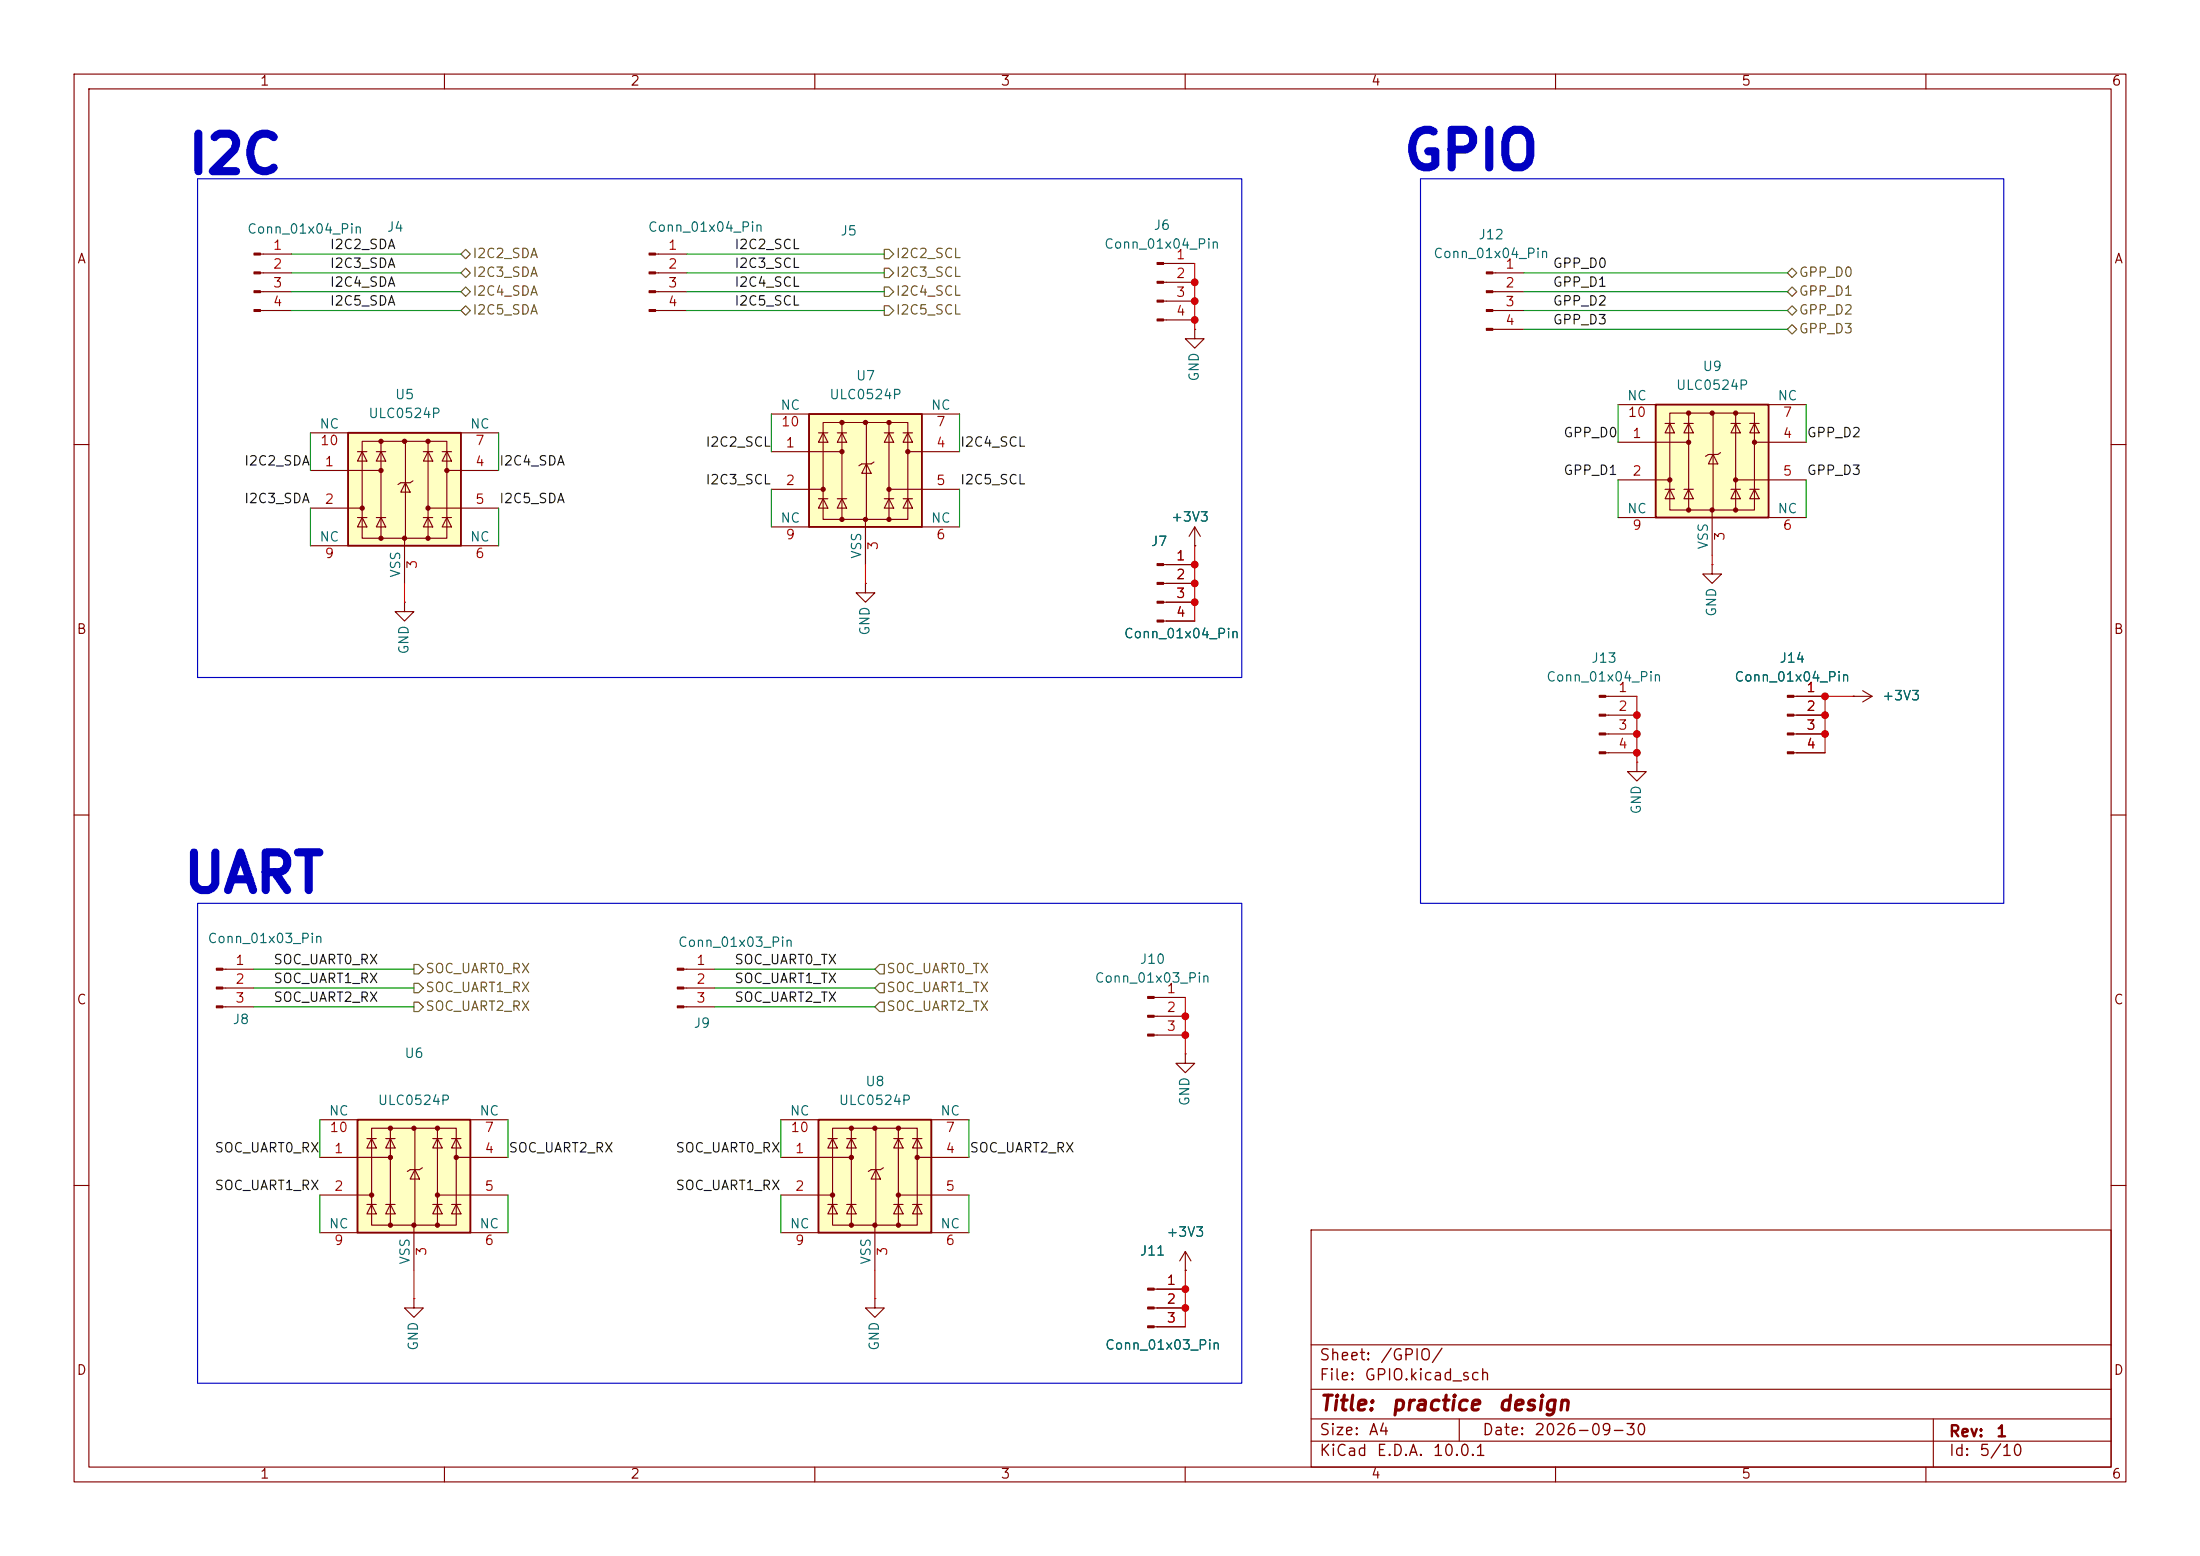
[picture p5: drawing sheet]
<svg xmlns="http://www.w3.org/2000/svg" width="297mm" height="210mm" viewBox="0 0 297 210" stroke-linecap="round" stroke-linejoin="round" font-family="sans-serif">
<g fill="none" stroke="#840000" stroke-width=".15">
<path d="M10 10h277v190h-277zM12 12h273v186h-273zM60 10v2M110 10v2M160 10v2M210 10v2M260 10v2M35.2 34.3h4.2M35.2 36.8h4.2M35.2 39.4h4.2M35.2 41.9h4.2M10 60h2"/>
<path d="M285 60h2M54.6 81.3v1.3h1.3l-1.3 1.2-1.3-1.2h1.3M54.6 81.3h.1M242.2 94h4.2M242.2 96.5h4.2M242.2 99.1h4.2M10 110h2M242.2 101.6h4.2M285 110h2M160 142.2v1.3h1.3l-1.3 1.3-1.3-1.3h1.3M160 142.2h.1M10 160h2"/>
<path d="M177 166h108v32h-108zM285 160h2M60 198v2M110 198v2M160 198v2M177 194.5h108M177 191.5h108M177 187.5h108M177 181.5h108M197 191.5v3M210 198v2M260 198v2"/>
<path d="M261 191.5v6.5"/>
</g>
<g fill="#840000" stroke="#840000" stroke-width=".15">
<path d="M34.3 34.2h.9v.2h-.9z"/>
<path d="M34.3 36.7h.9v.3h-.9z"/>
<path d="M34.3 39.2h.9v.3h-.9z"/>
<path d="M34.3 41.8h.9v.2h-.9z"/>
<path d="M241.3 93.9h.9v.2h-.9z"/>
<path d="M241.3 96.4h.9v.2h-.9z"/>
<path d="M241.3 98.9h.9v.3h-.9z"/>
<path d="M241.3 101.5h.9v.2h-.9z"/>
</g>
<path d="M47 58.4h15.2v15.3h-15.2z" fill="#ffffc2"/>
<g fill="none" stroke="#840000" stroke-width=".15">
<path d="M41.9 58.4h5.1M48.9 59.6h11.4v13h-11.4zM51.4 59.6v13M54.7 59.6v13M57.8 59.6v13M62.2 58.4h5.1M41.9 63.5h9.5M41.9 68.6h7M41.9 73.7h5.1M48.3 61h1.2M48.3 69.9h1.2M48.9 61l.6 1.2h-1.2z"/>
<path d="M48.9 69.9l.6 1.2h-1.2zM50.8 61h1.3M50.8 69.9h1.3M51.4 61l.7 1.2h-1.3zM51.4 69.9l.7 1.2h-1.3zM54.6 72.6v6.1M54.7 65.2l.7 1.2h-1.3zM55.8 64.9l-.4 .3h-1.3l-.4 .2M57.1 61h1.3M57.1 69.9h1.3M57.8 61l.6 1.2h-1.3zM57.8 69.9l.6 1.2h-1.3z"/>
<path d="M57.8 68.6h9.5M59.7 61h1.3M59.7 69.9h1.3M60.3 61l.7 1.2h-1.3zM60.3 69.9l.7 1.2h-1.3zM60.3 63.5h7M62.2 73.7h5.1M155.8 134.6h4.2M155.8 137.2h4.2M155.8 139.7h4.2M155.8 174h4.2M155.8 176.5h4.2"/>
<path d="M155.8 179.1h4.2M160 171.5h.1M160 168.9l-.7 1.3M160 168.9l.8 1.3M160 168.9v2.6"/>
</g>
<path d="M47 58.4h15.2v15.3h-15.2z" fill="none" stroke="#840000" stroke-width=".25"/>
<g fill="#840000" stroke="#840000" stroke-width=".15">
<path d="M154.9 173.9h.9v.2h-.9z"/>
<path d="M154.9 176.4h.9v.3h-.9z"/>
<path d="M154.9 178.9h.9v.3h-.9z"/>
<path d="M154.9 134.5h.9v.2h-.9z"/>
<path d="M154.9 137h.9v.3h-.9z"/>
<path d="M154.9 139.6h.9v.2h-.9z"/>
<circle cx="48.9" cy="68.6" r=".28"/>
<circle cx="51.4" cy="59.6" r=".28"/>
<circle cx="51.4" cy="63.5" r=".28"/>
<circle cx="51.4" cy="72.6" r=".28"/>
<circle cx="54.6" cy="59.6" r=".28"/>
<circle cx="54.6" cy="72.6" r=".28"/>
<circle cx="57.8" cy="59.6" r=".28"/>
<circle cx="57.8" cy="68.6" r=".28"/>
<circle cx="57.8" cy="72.6" r=".28"/>
<circle cx="60.3" cy="63.5" r=".28"/>
</g>
<path d="M110.5 151.1h15.2v15.3h-15.2z" fill="#ffffc2"/>
<g fill="none" stroke="#840000" stroke-width=".15">
<path d="M161.3 73.7h.1M161.3 71.1l-.8 1.3M161.3 71.1l.8 1.3M161.3 71.1v2.6M231.1 76.2v1.3h1.3l-1.3 1.2-1.2-1.2h1.2M231.1 76.2h.1M216.8 94h4.2M216.8 96.5h4.2M216.8 99.1h4.2M216.8 101.6h4.2M30.1 130.8h4.2M30.1 133.4h4.2"/>
<path d="M30.1 135.9h4.2M92.3 130.8h4.2M92.3 133.4h4.2M92.3 135.9h4.2M105.4 156.2h9.5M105.4 151.1h5.1M111.8 153.7h1.2M112.4 152.3h11.4v13.1h-11.4zM112.4 153.7l.6 1.2h-1.2zM114.3 153.7h1.3M114.9 153.7l.7 1.2h-1.3zM114.9 152.3v13.1"/>
<path d="M118.2 157.9l.7 1.2h-1.3zM118.2 152.3v13.1M119.3 157.6l-.4 .3h-1.3l-.4 .2M120.6 153.7h1.3M121.3 153.7l.6 1.2h-1.3zM121.3 152.3v13.1M123.2 153.7h1.3M123.8 153.7l.7 1.2h-1.3zM123.8 156.2h7M125.7 151.1h5.1M55.9 175.3v1.2h1.2l-1.2 1.3-1.3-1.3h1.3M55.9 175.3h.1"/>
<path d="M105.4 161.3h7M105.4 166.4h5.1M111.8 162.6h1.2M112.4 162.6l.6 1.2h-1.2zM114.3 162.6h1.3M114.9 162.6l.7 1.2h-1.3zM118.1 175.3v1.2h1.3l-1.3 1.3-1.3-1.3h1.3M118.1 175.3h.1M118.1 165.4v6.1M120.6 162.6h1.3M121.3 162.6l.6 1.2h-1.3zM121.3 161.3h9.5"/>
<path d="M123.2 162.6h1.3M123.8 162.6l.7 1.2h-1.3zM125.7 166.4h5.1"/>
</g>
<path d="M110.5 151.1h15.2v15.3h-15.2z" fill="none" stroke="#840000" stroke-width=".25"/>
<g fill="#840000" stroke="#840000" stroke-width=".15">
<path d="M29.2 130.7h.9v.2h-.9z"/>
<path d="M29.2 133.2h.9v.3h-.9z"/>
<path d="M29.2 135.8h.9v.2h-.9z"/>
<path d="M91.4 130.7h.9v.2h-.9z"/>
<path d="M91.4 133.2h.9v.3h-.9z"/>
<path d="M91.4 135.8h.9v.2h-.9z"/>
<path d="M215.9 93.9h.9v.2h-.9z"/>
<path d="M215.9 96.4h.9v.2h-.9z"/>
<path d="M215.9 98.9h.9v.3h-.9z"/>
<path d="M215.9 101.5h.9v.2h-.9z"/>
<circle cx="112.4" cy="161.3" r=".28"/>
<circle cx="114.9" cy="152.3" r=".28"/>
<circle cx="114.9" cy="156.2" r=".28"/>
<circle cx="114.9" cy="165.4" r=".28"/>
<circle cx="118.1" cy="152.3" r=".28"/>
<circle cx="118.1" cy="165.4" r=".28"/>
<circle cx="121.3" cy="152.3" r=".28"/>
<circle cx="121.3" cy="161.3" r=".28"/>
<circle cx="121.3" cy="165.4" r=".28"/>
<circle cx="123.8" cy="156.2" r=".28"/>
</g>
<path d="M48.3 151.1h15.2v15.3h-15.2z" fill="#ffffc2"/>
<g fill="none" stroke="#840000" stroke-width=".15">
<path d="M221 102.9v1.2h1.2l-1.2 1.3-1.3-1.3h1.3M221 102.9h.1M43.2 156.2h9.5M43.2 151.1h5.1M49.5 153.7h1.3M50.2 152.3h11.4v13.1h-11.4zM50.2 153.7l.6 1.2h-1.3zM52.1 153.7h1.2M52.7 153.7l.6 1.2h-1.2zM52.7 152.3v13.1M56 157.9l.6 1.2h-1.2zM56 152.3v13.1"/>
<path d="M57 157.6l-.4 .3h-1.2l-.4 .2M58.4 153.7h1.3M59.1 153.7l.6 1.2h-1.3zM59.1 152.3v13.1M61 153.7h1.2M61.6 153.7l.6 1.2h-1.2zM61.6 156.2h7M63.5 151.1h5.1M43.2 161.3h7M43.2 166.4h5.1M49.5 162.6h1.3M50.2 162.6l.6 1.2h-1.3z"/>
<path d="M52.1 162.6h1.2M52.7 162.6l.6 1.2h-1.2zM55.9 165.4v6.1M58.4 162.6h1.3M59.1 162.6l.6 1.2h-1.3zM59.1 161.3h9.5M61 162.6h1.2M61.6 162.6l.6 1.2h-1.2zM63.5 166.4h5.1"/>
</g>
<path d="M48.3 151.1h15.2v15.3h-15.2z" fill="none" stroke="#840000" stroke-width=".25"/>
<g fill="#840000" stroke="#840000" stroke-width=".15">
<circle cx="50.2" cy="161.3" r=".28"/>
<circle cx="52.7" cy="152.3" r=".28"/>
<circle cx="52.7" cy="156.2" r=".28"/>
<circle cx="52.7" cy="165.4" r=".28"/>
<circle cx="55.9" cy="152.3" r=".28"/>
<circle cx="55.9" cy="165.4" r=".28"/>
<circle cx="59.1" cy="152.3" r=".28"/>
<circle cx="59.1" cy="161.3" r=".28"/>
<circle cx="59.1" cy="165.4" r=".28"/>
<circle cx="61.6" cy="156.2" r=".28"/>
</g>
<path d="M109.2 55.9h15.3v15.2h-15.3z" fill="#ffffc2"/>
<g fill="none" stroke="#840000" stroke-width=".15">
<path d="M88.5 34.3h4.2M88.5 36.8h4.2M88.5 39.4h4.2M201.5 36.8h4.2M201.5 39.4h4.2M88.5 41.9h4.2M104.1 55.9h5.1M110.5 58.4h1.3M111.1 57h11.5v13.1h-11.5zM111.1 58.4l.7 1.3h-1.3zM113 58.4h1.3M113.7 58.4l.6 1.3h-1.3z"/>
<path d="M113.7 57v13.1M117 57v13.1M119.4 58.4h1.2M120 58.4l.6 1.3h-1.2zM120 57v13.1M121.9 58.4h1.3M122.6 58.4l.6 1.3h-1.3zM124.5 55.9h5M161.3 44.5v1.2h1.3l-1.3 1.3-1.3-1.3h1.3M161.3 44.5h.1M201.5 41.9h4.2M201.5 44.5h4.2"/>
<path d="M104.1 61h9.6M104.1 66h7M104.1 71.1h5.1M110.5 67.3h1.3M111.1 67.3l.7 1.3h-1.3zM113 67.3h1.3M113.7 67.3l.6 1.3h-1.3zM116.8 78.7v1.3h1.3l-1.3 1.3-1.2-1.3h1.2M116.8 78.7h.1M116.8 70.1v6.1M117 62.6l.6 1.3h-1.3zM118 62.4l-.4 .2h-1.3l-.3 .3"/>
<path d="M119.4 67.3h1.2M120 67.3l.6 1.3h-1.2zM120 66h9.5M121.9 67.3h1.3M122.6 67.3l.6 1.3h-1.3zM122.6 61h6.9M124.5 71.1h5M157.1 76.2h4.2M157.1 78.7h4.2M157.1 81.3h4.2M157.1 83.8h4.2M250.2 94h.1"/>
<path d="M250.2 94h2.5M251.5 93.2l1.2 .8M252.7 94l-1.2 .7"/>
</g>
<path d="M109.2 55.9h15.3v15.2h-15.3z" fill="none" stroke="#840000" stroke-width=".25"/>
<g fill="#840000" stroke="#840000" stroke-width=".15">
<path d="M87.6 34.2h.9v.2h-.9z"/>
<path d="M87.6 36.7h.9v.3h-.9z"/>
<path d="M87.6 39.2h.9v.3h-.9z"/>
<path d="M87.6 41.8h.9v.2h-.9z"/>
<path d="M156.2 76.1h.9v.2h-.9z"/>
<path d="M156.2 78.6h.9v.3h-.9z"/>
<path d="M156.2 81.2h.9v.2h-.9z"/>
<path d="M156.2 83.7h.9v.2h-.9z"/>
<path d="M200.7 36.7h.8v.3h-.8z"/>
<path d="M200.7 39.2h.8v.3h-.8z"/>
<path d="M200.7 41.8h.8v.2h-.8z"/>
<path d="M200.7 44.3h.8v.3h-.8z"/>
<circle cx="111.1" cy="66" r=".28"/>
<circle cx="113.7" cy="57" r=".28"/>
<circle cx="113.7" cy="61" r=".28"/>
<circle cx="113.7" cy="70.1" r=".28"/>
<circle cx="116.8" cy="57" r=".28"/>
<circle cx="116.8" cy="70.1" r=".28"/>
<circle cx="120" cy="57" r=".28"/>
<circle cx="120" cy="66" r=".28"/>
<circle cx="120" cy="70.1" r=".28"/>
<circle cx="122.6" cy="61" r=".28"/>
</g>
<path d="M223.5 54.6h15.3v15.3h-15.3z" fill="#ffffc2"/>
<g fill="none" stroke="#840000" stroke-width=".15">
<path d="M157.1 35.6h4.2M157.1 38.1h4.2M157.1 40.6h4.2M157.1 43.2h4.2M218.4 59.7h9.6M218.4 54.6h5.1M224.8 57.2h1.3M225.4 55.8h11.5v13h-11.5zM225.4 57.2l.7 1.2h-1.3zM227.3 57.2h1.3M228 57.2l.6 1.2h-1.3zM228 55.8v13"/>
<path d="M231.3 55.8v13M233.7 57.2h1.2M234.3 57.2l.6 1.2h-1.2zM234.3 55.8v13M236.2 57.2h1.3M236.9 57.2l.6 1.2h-1.3zM236.9 59.7h6.9M238.8 54.6h5M157.5 76.2h3.8M157.5 78.7h3.8M161.3 73.7h.1M218.4 64.8h7"/>
<path d="M218.4 69.9h5.1M224.8 66h1.3M225.4 66l.7 1.3h-1.3zM227.3 66h1.3M228 66l.6 1.3h-1.3zM231.1 68.8v6.1M231.3 61.3l.6 1.3h-1.3zM232.3 61.1l-.4 .2h-1.3l-.3 .3M233.7 66h1.2M234.3 66l.6 1.3h-1.2zM234.3 64.8h9.5M236.2 66h1.3"/>
<path d="M236.9 66l.6 1.3h-1.3zM238.8 69.9h5M157.5 81.3h3.8M157.5 83.8h3.8M242.6 94h3.8M242.6 96.5h3.8M242.6 99.1h3.8M250.2 94h.1M242.6 101.6h3.8M156.2 174h3.8M156.2 176.5h3.8M156.2 179.1h3.8"/>
<path d="M160 171.5h.1"/>
</g>
<path d="M223.5 54.6h15.3v15.3h-15.3z" fill="none" stroke="#840000" stroke-width=".25"/>
<g fill="#840000" stroke="#840000" stroke-width=".15">
<path d="M156.2 35.4h.9v.3h-.9z"/>
<path d="M156.2 38h.9v.2h-.9z"/>
<path d="M156.2 40.5h.9v.3h-.9z"/>
<path d="M156.2 43.1h.9v.2h-.9z"/>
<circle cx="225.4" cy="64.8" r=".28"/>
<circle cx="228" cy="55.8" r=".28"/>
<circle cx="228" cy="59.7" r=".28"/>
<circle cx="228" cy="68.8" r=".28"/>
<circle cx="231.1" cy="55.8" r=".28"/>
<circle cx="231.1" cy="68.8" r=".28"/>
<circle cx="234.3" cy="55.8" r=".28"/>
<circle cx="234.3" cy="64.8" r=".28"/>
<circle cx="234.3" cy="68.8" r=".28"/>
<circle cx="236.9" cy="59.7" r=".28"/>
</g>
<g fill="none" stroke="#725600" stroke-width=".15">
<path d="M62.2 39.4l.7-.7 .6 .7-.6 .6zM62.2 36.8l.7-.6 .6 .6-.6 .7zM62.9 33.7l.6 .6-.6 .6-.7-.6zM119.4 33.7h.6l.6 .6-.6 .6h-.6zM119.4 36.2h.6l.6 .6-.6 .7h-.6zM119.4 38.7h.6l.6 .7-.6 .6h-.6zM241.3 39.4l.6-.7 .7 .7-.7 .6zM241.3 36.8l.6-.6 .7 .6-.7 .7zM62.2 41.9l.7-.6 .6 .6-.6 .6zM119.4 41.3h.6l.6 .6-.6 .6h-.6zM241.3 44.5l.6-.7 .7 .7-.7 .6zM241.3 41.9l.6-.6 .7 .6-.7 .6z"/>
<path d="M55.9 135.3h.6l.6 .6-.6 .6h-.6zM55.9 130.2h.6l.6 .6-.6 .6h-.6zM55.9 132.7h.6l.6 .7-.6 .6h-.6zM118.1 135.9l.6-.6h.7v1.2h-.7zM118.1 133.4l.6-.7h.7v1.3h-.7zM118.7 130.2h.7v1.2h-.7l-.6-.6z"/>
</g>
<g fill="none" stroke="#009600" stroke-width=".15">
<path d="M39.4 39.4h22.8M39.4 34.3h22.8M39.4 36.8h22.8M92.7 39.4h26.7M92.7 34.3h26.7M92.7 36.8h26.7M205.7 39.4h35.6M205.7 36.8h35.6M39.4 41.9h22.8M41.9 58.4v5.1M67.3 58.4v5.1M92.7 41.9h26.7"/>
<path d="M104.1 55.9v5.1M129.5 55.9v5.1M205.7 41.9h35.6M205.7 44.5h35.6M218.4 54.6v5.1M243.8 54.6v5.1M41.9 68.6v5.1M67.3 68.6v5.1M104.1 66v5.1M129.5 66v5.1M218.4 64.8v5.1M243.8 64.8v5.1"/>
<path d="M34.3 135.9h21.6M34.3 130.8h21.6M34.3 133.4h21.6M96.5 135.9h21.6M96.5 130.8h21.6M96.5 133.4h21.6M43.2 151.1v5.1M68.6 151.1v5.1M105.4 151.1v5.1M130.8 151.1v5.1M43.2 161.3v5.1M68.6 161.3v5.1"/>
<path d="M105.4 161.3v5.1M130.8 161.3v5.1"/>
</g>
<path d="M161.3 35.6v8.9M54.6 78.7v2.6M116.8 76.2v2.5M161.3 73.7v10.1M231.1 74.9v1.3M221 94v8.9M250.2 94h-3.8v7.6M160 134.6v7.6M55.9 171.5v3.8M118.1 171.5v3.8M160 171.5v7.6" fill="none" stroke="#ff030b" stroke-width=".15"/>
<path d="M26.7 24.1h140.9v67.3h-140.9zM191.8 24.1h78.7v97.8h-78.7zM26.7 121.9h140.9v64.8h-140.9z" fill="none" stroke="#0000c2" stroke-width=".15"/>
<g fill="#ff030b" stroke="#ff030b" stroke-width=".14">
<circle cx="161.3" cy="40.6" r=".46"/>
<circle cx="161.3" cy="38.1" r=".46"/>
<circle cx="221" cy="96.5" r=".46"/>
<circle cx="161.3" cy="76.2" r=".46"/>
<circle cx="161.3" cy="43.2" r=".46"/>
<circle cx="160" cy="174" r=".46"/>
<circle cx="161.3" cy="81.3" r=".46"/>
<circle cx="160" cy="137.2" r=".46"/>
<circle cx="161.3" cy="78.7" r=".46"/>
<circle cx="160" cy="139.7" r=".46"/>
<circle cx="160" cy="176.5" r=".46"/>
<circle cx="221" cy="99.1" r=".46"/>
<circle cx="246.4" cy="96.5" r=".46"/>
<circle cx="246.4" cy="99.1" r=".46"/>
<circle cx="221" cy="101.6" r=".46"/>
<circle cx="246.4" cy="94" r=".46"/>
</g>
<g font-size="5.1" fill="#0000c2">
<text x="25.1" y="24.6">I2C</text>
<text x="189.2" y="24.1">GPIO</text>
<text x="24.5" y="121.7">UART</text>
</g>
<g font-size="2" fill="#840000">
<text x="178" y="190.9">Title:</text>
<text x="187.7" y="190.9">practice</text>
<text x="202.1" y="190.9">design</text>
</g>
<g font-size="1.5" fill="#840000">
<text x="178" y="184">Sheet:</text>
<text x="186.2" y="184">/GPIO/</text>
<text x="178" y="186.7">File:</text>
<text x="184.1" y="186.7">GPIO.kicad_sch</text>
<text x="178" y="196.9">KiCad</text>
<text x="178" y="194.1">Size:</text>
<text x="184.7" y="194.1">A4</text>
<text x="185.7" y="196.9">E.D.A.</text>
<text x="193.3" y="196.9">10.0.1</text>
<text x="200" y="194.1">Date:</text>
<text x="207" y="194.1">2026-09-30</text>
<text x="263" y="194.3">Rev:</text>
<text x="263" y="196.9">Id:</text>
<text x="267.1" y="196.9">5/10</text>
<text x="269.4" y="194.3">1</text>
</g>
<g font-size="1.3" fill="#840000">
<text x="35" y="11.9">1</text>
<text x="85" y="11.9">2</text>
<text x="135" y="11.9">3</text>
<text x="185" y="11.9">4</text>
<text x="235" y="11.9">5</text>
<text x="285" y="11.9">6</text>
<text x="10.3" y="35.9">A</text>
<text x="285.3" y="35.9">A</text>
<text x="10.3" y="85.9">B</text>
<text x="285.3" y="85.9">B</text>
<text x="10.3" y="135.9">C</text>
<text x="285.3" y="135.9">C</text>
<text x="10.3" y="185.9">D</text>
<text x="285.3" y="185.9">D</text>
<text x="35" y="199.9">1</text>
<text x="85" y="199.9">2</text>
<text x="135" y="199.9">3</text>
<text x="185" y="199.9">4</text>
<text x="235" y="199.9">5</text>
<text x="285" y="199.9">6</text>
</g>
<g font-size="1.3" fill="#006464">
<text x="33.3" y="31.9">Conn_01x04_Pin</text>
<text x="52.1" y="31.6">J4</text>
<text x="87.4" y="31.6">Conn_01x04_Pin</text>
<text x="113.4" y="32.1">J5</text>
<text x="149" y="33.9">Conn_01x04_Pin</text>
<text x="155.7" y="31.3">J6</text>
<text x="193.4" y="35.2">Conn_01x04_Pin</text>
<text x="199.5" y="32.6">J12</text>
<text x="115.5" y="51.7">U7</text>
<text x="162.2" y="51.6" transform="rotate(-90 162.2 51.6)">GND</text>
<text x="226.2" y="52.9">ULC0524P</text>
<text x="229.8" y="50.4">U9</text>
<text x="43" y="58.2">NC</text>
<text x="49.6" y="56.7">ULC0524P</text>
<text x="53.2" y="54.2">U5</text>
<text x="63.4" y="58.2">NC</text>
<text x="105.3" y="55.6">NC</text>
<text x="111.9" y="54.2">ULC0524P</text>
<text x="125.6" y="55.6">NC</text>
<text x="219.6" y="54.4">NC</text>
<text x="239.9" y="54.4">NC</text>
<text x="105.3" y="70.9">NC</text>
<text x="125.6" y="70.9">NC</text>
<text x="158" y="70.7">+3V3</text>
<text x="219.6" y="69.6">NC</text>
<text x="239.9" y="69.6">NC</text>
<text x="43" y="73.4">NC</text>
<text x="63.4" y="73.4">NC</text>
<text x="116.6" y="75.5" transform="rotate(-90 116.6 75.5)">VSS</text>
<text x="155.3" y="74">J7</text>
<text x="230.9" y="74.2" transform="rotate(-90 230.9 74.2)">VSS</text>
<text x="54.4" y="78.1" transform="rotate(-90 54.4 78.1)">VSS</text>
<text x="232" y="83.3" transform="rotate(-90 232 83.3)">GND</text>
<text x="55.5" y="88.4" transform="rotate(-90 55.5 88.4)">GND</text>
<text x="117.7" y="85.9" transform="rotate(-90 117.7 85.9)">GND</text>
<text x="151.6" y="86.5">Conn_01x04_Pin</text>
<text x="214.7" y="89.8">J13</text>
<text x="240.1" y="89.8">J14</text>
<text x="208.7" y="92.3">Conn_01x04_Pin</text>
<text x="234.1" y="92.3">Conn_01x04_Pin</text>
<text x="254" y="94.8">+3V3</text>
<text x="221.8" y="110" transform="rotate(-90 221.8 110)">GND</text>
<text x="27.9" y="127.6">Conn_01x03_Pin</text>
<text x="91.4" y="128.1">Conn_01x03_Pin</text>
<text x="153.8" y="130.4">J10</text>
<text x="147.7" y="132.9">Conn_01x03_Pin</text>
<text x="31.3" y="138.5">J8</text>
<text x="54.5" y="143.1">U6</text>
<text x="93.6" y="139">J9</text>
<text x="50.9" y="149.5">ULC0524P</text>
<text x="113.1" y="149.5">ULC0524P</text>
<text x="116.7" y="146.9">U8</text>
<text x="160.9" y="149.4" transform="rotate(-90 160.9 149.4)">GND</text>
<text x="44.3" y="150.9">NC</text>
<text x="64.6" y="150.9">NC</text>
<text x="106.5" y="150.9">NC</text>
<text x="126.9" y="150.9">NC</text>
<text x="44.3" y="166.1">NC</text>
<text x="64.6" y="166.1">NC</text>
<text x="106.5" y="166.1">NC</text>
<text x="126.9" y="166.1">NC</text>
<text x="157.4" y="167.2">+3V3</text>
<text x="55.6" y="170.8" transform="rotate(-90 55.6 170.8)">VSS</text>
<text x="117.9" y="170.8" transform="rotate(-90 117.9 170.8)">VSS</text>
<text x="153.8" y="169.8">J11</text>
<text x="56.7" y="182.4" transform="rotate(-90 56.7 182.4)">GND</text>
<text x="119" y="182.4" transform="rotate(-90 119 182.4)">GND</text>
<text x="149.1" y="182.5">Conn_01x03_Pin</text>
</g>
<g font-size="1.3" fill="#a90000">
<text x="36.8" y="34">1</text>
<text x="90.1" y="34">1</text>
<text x="158.7" y="35.3">1</text>
<text x="36.8" y="36.6">2</text>
<text x="36.8" y="39.1">3</text>
<text x="36.8" y="41.7">4</text>
<text x="90.1" y="36.6">2</text>
<text x="90.1" y="39.1">3</text>
<text x="90.1" y="41.7">4</text>
<text x="158.7" y="37.8">2</text>
<text x="158.7" y="40.4">3</text>
<text x="203.1" y="36.6">1</text>
<text x="203.1" y="39.1">2</text>
<text x="203.1" y="41.7">3</text>
<text x="158.7" y="42.9">4</text>
<text x="203.1" y="44.2">4</text>
<text x="105.4" y="57.9">10</text>
<text x="126.3" y="57.9">7</text>
<text x="219.7" y="56.6">10</text>
<text x="220.3" y="59.4">1</text>
<text x="240.6" y="59.4">4</text>
<text x="240.6" y="56.6">7</text>
<text x="43.1" y="60.4">10</text>
<text x="43.7" y="63.2">1</text>
<text x="64.1" y="63.2">4</text>
<text x="64.1" y="60.4">7</text>
<text x="106" y="60.7">1</text>
<text x="106" y="65.8">2</text>
<text x="126.3" y="60.7">4</text>
<text x="126.3" y="65.8">5</text>
<text x="220.3" y="64.5">2</text>
<text x="240.6" y="64.5">5</text>
<text x="43.7" y="68.3">2</text>
<text x="64.1" y="68.3">5</text>
<text x="220.3" y="71.8">9</text>
<text x="240.6" y="71.8">6</text>
<text x="43.7" y="75.6">9</text>
<text x="56.6" y="76.9" transform="rotate(-90 56.6 76.9)">3</text>
<text x="64.1" y="75.6">6</text>
<text x="106" y="73.1">9</text>
<text x="118.8" y="74.4" transform="rotate(-90 118.8 74.4)">3</text>
<text x="126.3" y="73.1">6</text>
<text x="158.7" y="75.9">1</text>
<text x="233.1" y="73.1" transform="rotate(-90 233.1 73.1)">3</text>
<text x="158.7" y="78.5">2</text>
<text x="158.7" y="81">3</text>
<text x="158.7" y="83.6">4</text>
<text x="218.4" y="93.7">1</text>
<text x="243.8" y="93.7">1</text>
<text x="218.4" y="96.3">2</text>
<text x="218.4" y="98.8">3</text>
<text x="218.4" y="101.3">4</text>
<text x="243.8" y="96.3">2</text>
<text x="243.8" y="98.8">3</text>
<text x="243.8" y="101.3">4</text>
<text x="31.7" y="130.6">1</text>
<text x="93.9" y="130.6">1</text>
<text x="31.7" y="133.1">2</text>
<text x="31.7" y="135.6">3</text>
<text x="93.9" y="133.1">2</text>
<text x="93.9" y="135.6">3</text>
<text x="157.4" y="134.4">1</text>
<text x="157.4" y="136.9">2</text>
<text x="157.4" y="139.4">3</text>
<text x="44.4" y="153.1">10</text>
<text x="45" y="156">1</text>
<text x="65.3" y="156">4</text>
<text x="65.3" y="153.1">7</text>
<text x="106.6" y="153.1">10</text>
<text x="107.2" y="156">1</text>
<text x="127.6" y="156">4</text>
<text x="127.6" y="153.1">7</text>
<text x="45" y="161">2</text>
<text x="65.3" y="161">5</text>
<text x="107.2" y="161">2</text>
<text x="127.6" y="161">5</text>
<text x="45" y="168.4">9</text>
<text x="57.9" y="169.6" transform="rotate(-90 57.9 169.6)">3</text>
<text x="65.3" y="168.4">6</text>
<text x="107.2" y="168.4">9</text>
<text x="120.1" y="169.6" transform="rotate(-90 120.1 169.6)">3</text>
<text x="127.6" y="168.4">6</text>
<text x="157.4" y="173.7">1</text>
<text x="157.4" y="176.3">2</text>
<text x="157.4" y="178.8">3</text>
</g>
<g font-size="1.3" fill="#0f0f0f">
<text x="44.4" y="33.9">I2C2_SDA</text>
<text x="99.1" y="33.9">I2C2_SCL</text>
<text x="44.4" y="39">I2C4_SDA</text>
<text x="44.4" y="36.5">I2C3_SDA</text>
<text x="44.4" y="41.6">I2C5_SDA</text>
<text x="99.1" y="41.6">I2C5_SCL</text>
<text x="99.1" y="36.5">I2C3_SCL</text>
<text x="99.1" y="39">I2C4_SCL</text>
<text x="209.5" y="41.6">GPP_D2</text>
<text x="209.5" y="36.5">GPP_D0</text>
<text x="209.5" y="39">GPP_D1</text>
<text x="209.5" y="44.1">GPP_D3</text>
<text x="211" y="59.3">GPP_D0</text>
<text x="243.8" y="59.3">GPP_D2</text>
<text x="32.9" y="63.2">I2C2_SDA</text>
<text x="67.3" y="63.2">I2C4_SDA</text>
<text x="95.2" y="60.6">I2C2_SCL</text>
<text x="95.2" y="65.7">I2C3_SCL</text>
<text x="129.5" y="65.7">I2C5_SCL</text>
<text x="129.5" y="60.6">I2C4_SCL</text>
<text x="211" y="64.4">GPP_D1</text>
<text x="243.8" y="64.4">GPP_D3</text>
<text x="32.9" y="68.2">I2C3_SDA</text>
<text x="67.3" y="68.2">I2C5_SDA</text>
<text x="36.8" y="130.5">SOC_UART0_RX</text>
<text x="99.1" y="130.5">SOC_UART0_TX</text>
<text x="36.8" y="133">SOC_UART1_RX</text>
<text x="36.8" y="135.5">SOC_UART2_RX</text>
<text x="99.1" y="133">SOC_UART1_TX</text>
<text x="99.1" y="135.5">SOC_UART2_TX</text>
<text x="28.9" y="155.9">SOC_UART0_RX</text>
<text x="68.6" y="155.9">SOC_UART2_RX</text>
<text x="91.1" y="155.9">SOC_UART0_RX</text>
<text x="130.8" y="155.9">SOC_UART2_RX</text>
<text x="28.9" y="160.9">SOC_UART1_RX</text>
<text x="91.1" y="160.9">SOC_UART1_RX</text>
</g>
<g font-size="1.3" fill="#725600">
<text x="63.7" y="35.2">I2C2_SDA</text>
<text x="120.8" y="35.2">I2C2_SCL</text>
<text x="63.7" y="40.2">I2C4_SDA</text>
<text x="63.7" y="37.7">I2C3_SDA</text>
<text x="120.8" y="37.7">I2C3_SCL</text>
<text x="120.8" y="40.2">I2C4_SCL</text>
<text x="242.8" y="40.2">GPP_D1</text>
<text x="242.8" y="37.7">GPP_D0</text>
<text x="63.7" y="42.8">I2C5_SDA</text>
<text x="120.8" y="42.8">I2C5_SCL</text>
<text x="242.8" y="45.3">GPP_D3</text>
<text x="242.8" y="42.8">GPP_D2</text>
<text x="57.3" y="131.7">SOC_UART0_RX</text>
<text x="119.6" y="131.7">SOC_UART0_TX</text>
<text x="57.3" y="136.8">SOC_UART2_RX</text>
<text x="57.3" y="134.2">SOC_UART1_RX</text>
<text x="119.6" y="136.8">SOC_UART2_TX</text>
<text x="119.6" y="134.2">SOC_UART1_TX</text>
</g>
</svg>
